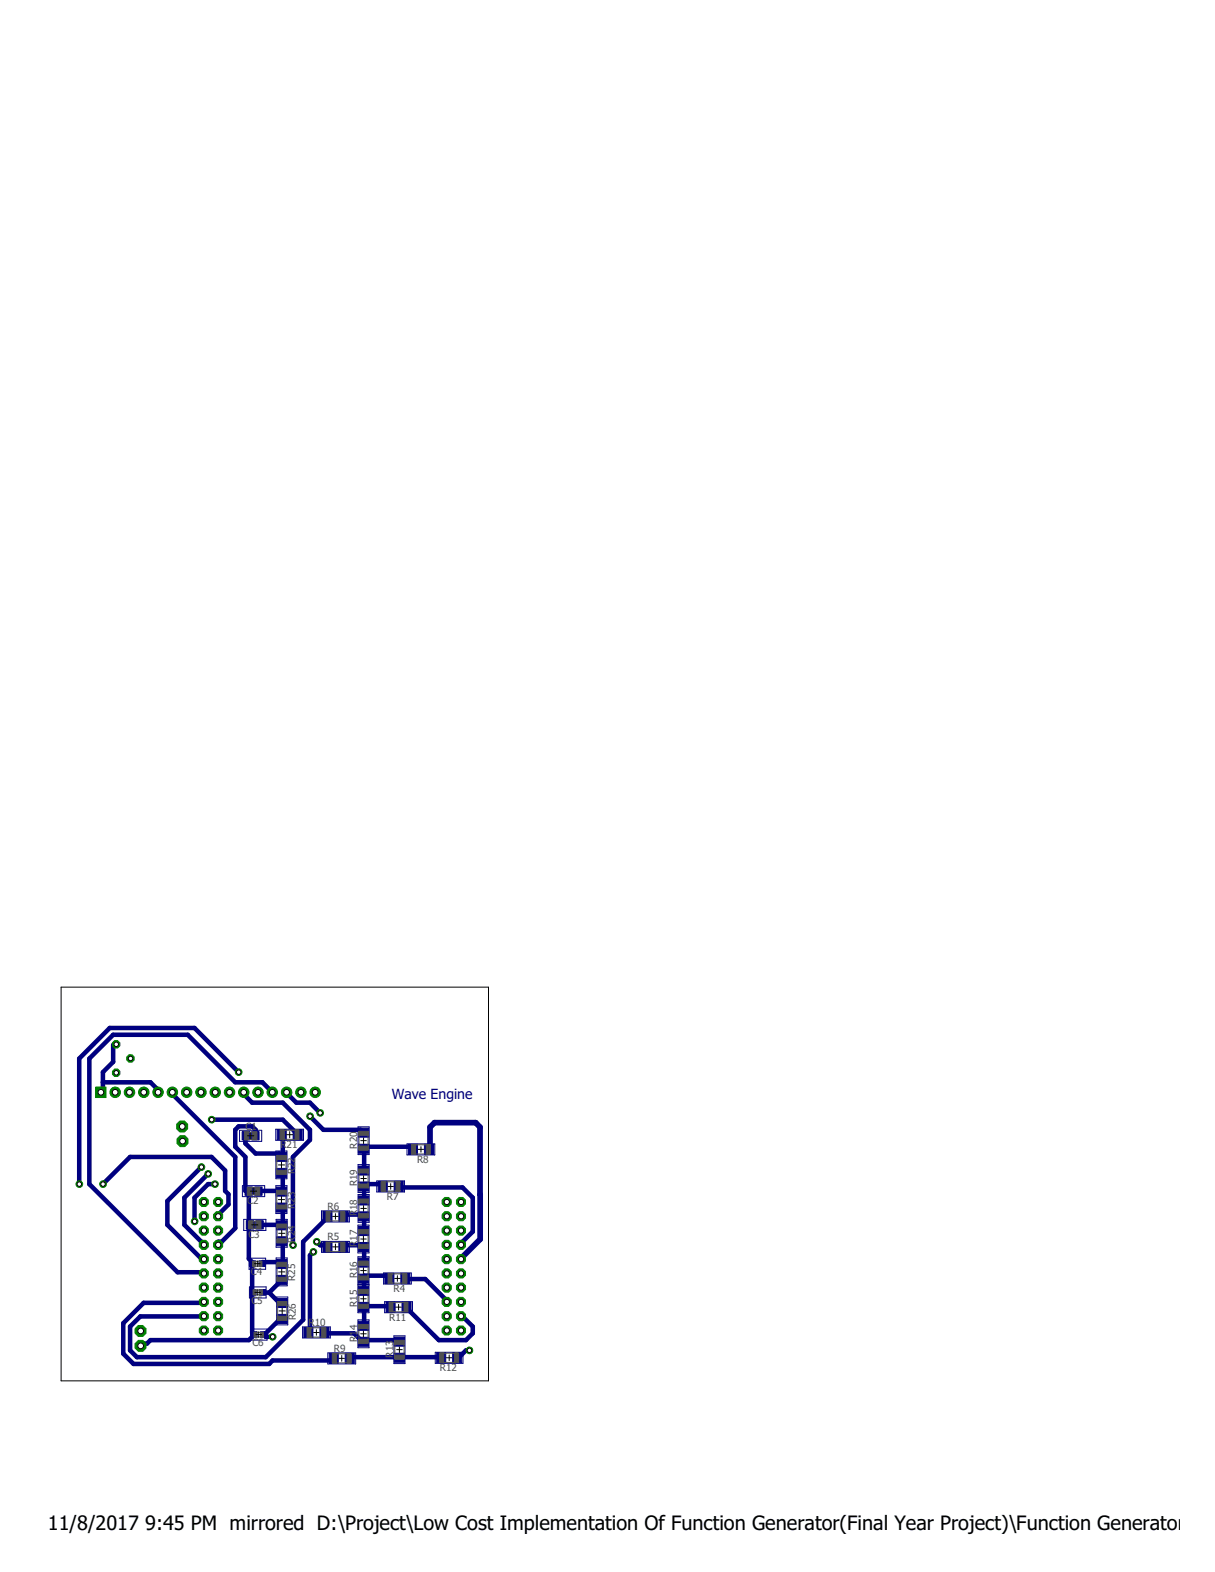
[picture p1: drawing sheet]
<svg xmlns="http://www.w3.org/2000/svg" width="216mm" height="279mm" viewBox="0 0 216 279" stroke-linecap="round" stroke-linejoin="round" font-family="sans-serif">
<g fill="#000080" stroke="#000080" stroke-width=".18">
<path d="M46 224.1h1.1v1h-1.1z"/>
<path d="M44.3 224.1h1.1v1h-1.1z"/>
<path d="M46.1 229.2h1.1v1h-1.1z"/>
<path d="M44.4 229.2h1.1v1h-1.1z"/>
<path d="M46.3 236.7h1.1v1h-1.1z"/>
<path d="M44.6 236.7h1.1v1h-1.1z"/>
<path d="M43 201.1h1.3v1.5h-1.3z"/>
<path d="M44.7 201.1h1.3v1.5h-1.3z"/>
<path d="M45.3 211h1.3v1.4h-1.3z"/>
<path d="M43.5 211h1.4v1.4h-1.4z"/>
<path d="M45.5 217h1.3v1.4h-1.3z"/>
<path d="M43.8 217h1.3v1.4h-1.3z"/>
<path d="M77.6 240.4h1.6v1.8h-1.6z"/>
<path d="M80.4 240.4h1.6v1.8h-1.6z"/>
<path d="M60.2 215.3h1.6v1.8h-1.6z"/>
<path d="M57.4 215.3h1.6v1.8h-1.6z"/>
<path d="M67.2 210h1.6v1.8h-1.6z"/>
<path d="M70 210h1.6v1.8h-1.6z"/>
<path d="M72.6 203.4h1.6v1.8h-1.6z"/>
<path d="M75.4 203.4h1.6v1.8h-1.6z"/>
<path d="M70.1 237.7h1.8v1.6h-1.8z"/>
<path d="M70.1 240.5h1.8v1.6h-1.8z"/>
<path d="M63.7 234.8h1.8v1.7h-1.8z"/>
<path d="M63.7 237.7h1.8v1.6h-1.8z"/>
<path d="M63.7 228.6h1.8v1.6h-1.8z"/>
<path d="M63.7 231.5h1.8v1.6h-1.8z"/>
<path d="M63.7 223.6h1.8v1.6h-1.8z"/>
<path d="M63.7 226.5h1.8v1.6h-1.8z"/>
<path d="M63.7 218h1.8v1.6h-1.8z"/>
<path d="M63.7 220.8h1.8v1.6h-1.8z"/>
<path d="M49.1 219.8h1.9v1.6h-1.9z"/>
<path d="M49.1 217h1.9v1.6h-1.9z"/>
<path d="M49.1 226.7h1.9v1.6h-1.9z"/>
<path d="M49.1 223.8h1.9v1.6h-1.9z"/>
<path d="M63.7 212.6h1.8v1.6h-1.8z"/>
<path d="M63.7 215.4h1.8v1.6h-1.8z"/>
<path d="M49.2 233.6h1.9v1.6h-1.9z"/>
<path d="M49.2 230.8h1.9v1.6h-1.9z"/>
<path d="M49.1 207.7h1.8v1.6h-1.8z"/>
<path d="M49.1 204.8h1.8v1.6h-1.8z"/>
<path d="M49.1 213.8h1.8v1.6h-1.8z"/>
<path d="M49.1 211h1.8v1.6h-1.8z"/>
<path d="M49.3 200.8h1.6v1.8h-1.6z"/>
<path d="M52.1 200.8h1.6v1.8h-1.6z"/>
<path d="M63.7 207.2h1.8v1.7h-1.8z"/>
<path d="M63.7 210.1h1.8v1.6h-1.8z"/>
<path d="M63.7 200.5h1.8v1.6h-1.8z"/>
<path d="M63.7 203.4h1.8v1.6h-1.8z"/>
<path d="M68.6 231.4h1.6v1.8h-1.6z"/>
<path d="M71.4 231.4h1.6v1.8h-1.6z"/>
<path d="M61.3 240.5h1.6v1.8h-1.6z"/>
<path d="M58.5 240.5h1.6v1.8h-1.6z"/>
<path d="M56.9 235.9h1.6v1.8h-1.6z"/>
<path d="M54 235.9h1.6v1.8h-1.6z"/>
<path d="M60.2 220.7h1.6v1.8h-1.6z"/>
<path d="M57.4 220.7h1.6v1.8h-1.6z"/>
<path d="M68.4 226.3h1.6v1.8h-1.6z"/>
<path d="M71.2 226.3h1.6v1.8h-1.6z"/>
</g>
<g fill="none" stroke="#000080" stroke-width=".8">
<path d="M18.3 192.4h8.4l1.2 1.2 .2 .5M20.6 185.6l-.5 .1v3l-1.8 1.9v3l-.4 .5M30.6 194.1l-.2 .1 11.4 11.4v12.7l-2.4 2.4h-.6v.6M37.6 199h12.6l2.7 2.7M42.4 190.6l-7.8-7.9h-15.1l-5.4 5.5v22.3M43.3 194.1l-.3 .1 1.8 1.8h5.4l4.9 4.8v1.8l-3.1 3v15.7M48.4 194.1l-1.8-1.7h-4.8l-8.4-8.5h-13.3l-4.2 4.3v22.3l15.7 15.6h4.2l.4 .2M50.9 194.1l1.8 1.9h2.4l1.8 1.8M55.1 198.4l2.4 2.4h6.6l.5 .5M18.3 210.5l4.8-4.9h14.5l2.4 2.4v3.7l.6 .6v1.8l-1.8 1.8v.3M35.8 207.4l-6.1 6.1v4.2l6.1 6 .4 .1M37 208.6l-4.2 4.3v4.8l3.4 3.6"/>
<path d="M38.2 210.5h-1.2l-2.4 2.4v4.2M45.4 201.9v-1.1l-.6-.6h-2.4l-.6 .6v3l1.8 1.8v6.1h.6v6h.2l-.2 .6v5.4l.6 .6 .1 .3-.1 12.4 .3 .2-.9 1h-17.5l-.6 .6h-.6l-.5 .4M50 208.5l.2 .1v3.1l-.2 .1-.4-.1h-3.7M50 214.6l.2 .1v3h-4.1M50.1 201.7l.1 .3v3l-.2 .6-.4-.6h-4.2l-1.8-1.8 .1-1.3M58.2 216.2l-.1 .3-4.2 4.2v13.9l-6.7 6.6h-22.9l-1.2-1.2v-4.2l1.8-1.8 11.3-.1M61 216.2l.1-.3h3l.5 .3 .1 .3v1.8l-.1 .5M68 210.9l-.3-.4h-3l-.1 .4 .1 .2-.1 2.3M70.8 210.9l.5 .2h10.9l1.8 1.8v6l-1.8 1.8-.3 .6M73.4 204.3l-.2-.5h-8.5l-.1 .4 .1 .2-.1 3.6M36.2 231.4l-.4 .2h-10.3l-3.6 3.6v5.4l1.8 1.8h24.1l.6-.6h10.9v-.4M45 229.7h-.2"/>
<path d="M46.7 229.7h1.1M47.8 229.7l1.8 1.9h.5M50.1 220.6l.1 .1v3.6l-.1 .3-.5-.3h-3v.3M50.1 227.5l-2.3 2.2M50.1 234.4l-.5 .2-2.4 2.4-.4 .2 .4 .4h1.2M55.7 222.5l-.6 .6v13.3l-.3 .4M56.3 220.7l.6 .6h1.2l.1 .3M57.7 236.8l.4 .2h4.8l1.2 1.2 .5 .3 .1-.3h6l.3 .3M61 221.6l.1-.3h3l.5 .3 .1 .3v2.4l-.1 .1M69.2 227.2l-.3-.5h-4.2l-.1 .6h.1v1.9l-.1 .2M69.4 232.3l-.5-.1h-4.2l-.1 .1 .1 .5v2.4l-.1 .4M72 227.2l.5 .1h3.1l3.6 3.6 .2 .5"/>
<path d="M72.2 232.3l.3 .5 5.5 5.4h4.8l1.2-1.2v-1.2l-1.8-1.8-.3-.1M78.4 241.3l-.4-.1h-6.7l-.3 .1-.3-.1h-8.4l-.2 .2M83.4 240h-.6l-1.2 1.2-.4 .1"/>
</g>
<path d="M76.2 204.3l.2-.2v-3.8l.8-.8h7.3l.8 .8v20l-3.4 3.5" fill="none" stroke="#000080" stroke-width="1"/>
<circle cx="32.4" cy="202.8" r="1.05" fill="#008000" stroke="#008000" stroke-width=".18"/>
<circle cx="32.4" cy="202.8" r=".51" fill="#fff" stroke="#000" stroke-width=".18"/>
<path d="M17 193.2h1.8v1.9h-1.8z" fill="#008000" stroke="#008000" stroke-width=".18"/>
<circle cx="17.9" cy="194.1" r=".51" fill="#fff" stroke="#000" stroke-width=".18"/>
<circle cx="20.5" cy="194.1" r=".93" fill="#008000" stroke="#008000" stroke-width=".18"/>
<circle cx="20.5" cy="194.1" r=".51" fill="#fff" stroke="#000" stroke-width=".18"/>
<circle cx="23" cy="194.1" r=".93" fill="#008000" stroke="#008000" stroke-width=".18"/>
<circle cx="23" cy="194.1" r=".51" fill="#fff" stroke="#000" stroke-width=".18"/>
<circle cx="25.5" cy="194.1" r=".93" fill="#008000" stroke="#008000" stroke-width=".18"/>
<circle cx="25.5" cy="194.1" r=".51" fill="#fff" stroke="#000" stroke-width=".18"/>
<circle cx="28.1" cy="194.1" r=".93" fill="#008000" stroke="#008000" stroke-width=".18"/>
<circle cx="28.1" cy="194.1" r=".51" fill="#fff" stroke="#000" stroke-width=".18"/>
<circle cx="30.6" cy="194.1" r=".93" fill="#008000" stroke="#008000" stroke-width=".18"/>
<circle cx="30.6" cy="194.1" r=".51" fill="#fff" stroke="#000" stroke-width=".18"/>
<circle cx="33.2" cy="194.1" r=".93" fill="#008000" stroke="#008000" stroke-width=".18"/>
<circle cx="33.2" cy="194.1" r=".51" fill="#fff" stroke="#000" stroke-width=".18"/>
<circle cx="35.7" cy="194.1" r=".93" fill="#008000" stroke="#008000" stroke-width=".18"/>
<circle cx="35.7" cy="194.1" r=".51" fill="#fff" stroke="#000" stroke-width=".18"/>
<circle cx="38.2" cy="194.1" r=".93" fill="#008000" stroke="#008000" stroke-width=".18"/>
<circle cx="38.2" cy="194.1" r=".51" fill="#fff" stroke="#000" stroke-width=".18"/>
<circle cx="40.8" cy="194.1" r=".93" fill="#008000" stroke="#008000" stroke-width=".18"/>
<circle cx="40.8" cy="194.1" r=".51" fill="#fff" stroke="#000" stroke-width=".18"/>
<circle cx="43.3" cy="194.1" r=".93" fill="#008000" stroke="#008000" stroke-width=".18"/>
<circle cx="43.3" cy="194.1" r=".51" fill="#fff" stroke="#000" stroke-width=".18"/>
<circle cx="45.8" cy="194.1" r=".93" fill="#008000" stroke="#008000" stroke-width=".18"/>
<circle cx="45.8" cy="194.1" r=".51" fill="#fff" stroke="#000" stroke-width=".18"/>
<circle cx="48.4" cy="194.1" r=".93" fill="#008000" stroke="#008000" stroke-width=".18"/>
<circle cx="48.4" cy="194.1" r=".51" fill="#fff" stroke="#000" stroke-width=".18"/>
<circle cx="50.9" cy="194.1" r=".93" fill="#008000" stroke="#008000" stroke-width=".18"/>
<circle cx="50.9" cy="194.1" r=".51" fill="#fff" stroke="#000" stroke-width=".18"/>
<circle cx="53.5" cy="194.1" r=".93" fill="#008000" stroke="#008000" stroke-width=".18"/>
<circle cx="53.5" cy="194.1" r=".51" fill="#fff" stroke="#000" stroke-width=".18"/>
<circle cx="56" cy="194.1" r=".93" fill="#008000" stroke="#008000" stroke-width=".18"/>
<circle cx="56" cy="194.1" r=".51" fill="#fff" stroke="#000" stroke-width=".18"/>
<circle cx="20.6" cy="190.7" r=".71" fill="#008000" stroke="#008000" stroke-width=".18"/>
<circle cx="20.7" cy="190.7" r=".4" fill="#fff" stroke="#000" stroke-width=".18"/>
<circle cx="20.6" cy="185.6" r=".71" fill="#008000" stroke="#008000" stroke-width=".18"/>
<circle cx="20.7" cy="185.6" r=".4" fill="#fff" stroke="#000" stroke-width=".18"/>
<circle cx="23.2" cy="188.1" r=".71" fill="#008000" stroke="#008000" stroke-width=".18"/>
<circle cx="23.2" cy="188.1" r=".4" fill="#fff" stroke="#000" stroke-width=".18"/>
<circle cx="36.2" cy="236.5" r=".87" fill="#008000" stroke="#008000" stroke-width=".18"/>
<circle cx="36.2" cy="236.5" r=".47" fill="#fff" stroke="#000" stroke-width=".18"/>
<circle cx="36.2" cy="233.9" r=".87" fill="#008000" stroke="#008000" stroke-width=".18"/>
<circle cx="36.2" cy="233.9" r=".47" fill="#fff" stroke="#000" stroke-width=".18"/>
<circle cx="36.2" cy="231.4" r=".87" fill="#008000" stroke="#008000" stroke-width=".18"/>
<circle cx="36.2" cy="231.4" r=".47" fill="#fff" stroke="#000" stroke-width=".18"/>
<circle cx="36.2" cy="228.9" r=".87" fill="#008000" stroke="#008000" stroke-width=".18"/>
<circle cx="36.2" cy="228.9" r=".47" fill="#fff" stroke="#000" stroke-width=".18"/>
<circle cx="36.2" cy="226.3" r=".87" fill="#008000" stroke="#008000" stroke-width=".18"/>
<circle cx="36.2" cy="226.3" r=".47" fill="#fff" stroke="#000" stroke-width=".18"/>
<circle cx="36.2" cy="223.8" r=".87" fill="#008000" stroke="#008000" stroke-width=".18"/>
<circle cx="36.2" cy="223.8" r=".47" fill="#fff" stroke="#000" stroke-width=".18"/>
<circle cx="36.2" cy="221.3" r=".87" fill="#008000" stroke="#008000" stroke-width=".18"/>
<circle cx="36.2" cy="221.3" r=".47" fill="#fff" stroke="#000" stroke-width=".18"/>
<circle cx="36.2" cy="218.7" r=".87" fill="#008000" stroke="#008000" stroke-width=".18"/>
<circle cx="36.2" cy="218.7" r=".47" fill="#fff" stroke="#000" stroke-width=".18"/>
<circle cx="36.2" cy="216.2" r=".87" fill="#008000" stroke="#008000" stroke-width=".18"/>
<circle cx="36.2" cy="216.2" r=".47" fill="#fff" stroke="#000" stroke-width=".18"/>
<circle cx="36.2" cy="213.6" r=".87" fill="#008000" stroke="#008000" stroke-width=".18"/>
<circle cx="36.2" cy="213.6" r=".47" fill="#fff" stroke="#000" stroke-width=".18"/>
<circle cx="81.9" cy="236.5" r=".87" fill="#008000" stroke="#008000" stroke-width=".18"/>
<circle cx="81.9" cy="236.5" r=".47" fill="#fff" stroke="#000" stroke-width=".18"/>
<circle cx="81.9" cy="233.9" r=".87" fill="#008000" stroke="#008000" stroke-width=".18"/>
<circle cx="81.9" cy="233.9" r=".47" fill="#fff" stroke="#000" stroke-width=".18"/>
<circle cx="81.9" cy="231.4" r=".87" fill="#008000" stroke="#008000" stroke-width=".18"/>
<circle cx="81.9" cy="231.4" r=".47" fill="#fff" stroke="#000" stroke-width=".18"/>
<circle cx="81.9" cy="228.9" r=".87" fill="#008000" stroke="#008000" stroke-width=".18"/>
<circle cx="81.9" cy="228.9" r=".47" fill="#fff" stroke="#000" stroke-width=".18"/>
<circle cx="81.9" cy="226.3" r=".87" fill="#008000" stroke="#008000" stroke-width=".18"/>
<circle cx="81.9" cy="226.3" r=".47" fill="#fff" stroke="#000" stroke-width=".18"/>
<circle cx="81.9" cy="223.8" r=".87" fill="#008000" stroke="#008000" stroke-width=".18"/>
<circle cx="81.9" cy="223.8" r=".47" fill="#fff" stroke="#000" stroke-width=".18"/>
<circle cx="81.9" cy="221.3" r=".87" fill="#008000" stroke="#008000" stroke-width=".18"/>
<circle cx="81.9" cy="221.3" r=".47" fill="#fff" stroke="#000" stroke-width=".18"/>
<circle cx="81.9" cy="218.7" r=".87" fill="#008000" stroke="#008000" stroke-width=".18"/>
<circle cx="81.9" cy="218.7" r=".47" fill="#fff" stroke="#000" stroke-width=".18"/>
<circle cx="81.9" cy="216.2" r=".87" fill="#008000" stroke="#008000" stroke-width=".18"/>
<circle cx="81.9" cy="216.2" r=".47" fill="#fff" stroke="#000" stroke-width=".18"/>
<circle cx="81.9" cy="213.6" r=".87" fill="#008000" stroke="#008000" stroke-width=".18"/>
<circle cx="81.9" cy="213.6" r=".47" fill="#fff" stroke="#000" stroke-width=".18"/>
<circle cx="79.4" cy="236.5" r=".87" fill="#008000" stroke="#008000" stroke-width=".18"/>
<circle cx="79.4" cy="236.5" r=".47" fill="#fff" stroke="#000" stroke-width=".18"/>
<circle cx="79.4" cy="233.9" r=".87" fill="#008000" stroke="#008000" stroke-width=".18"/>
<circle cx="79.4" cy="233.9" r=".47" fill="#fff" stroke="#000" stroke-width=".18"/>
<circle cx="79.4" cy="231.4" r=".87" fill="#008000" stroke="#008000" stroke-width=".18"/>
<circle cx="79.4" cy="231.4" r=".47" fill="#fff" stroke="#000" stroke-width=".18"/>
<circle cx="79.4" cy="228.9" r=".87" fill="#008000" stroke="#008000" stroke-width=".18"/>
<circle cx="79.4" cy="228.9" r=".47" fill="#fff" stroke="#000" stroke-width=".18"/>
<circle cx="79.4" cy="226.3" r=".87" fill="#008000" stroke="#008000" stroke-width=".18"/>
<circle cx="79.4" cy="226.3" r=".47" fill="#fff" stroke="#000" stroke-width=".18"/>
<circle cx="79.4" cy="223.8" r=".87" fill="#008000" stroke="#008000" stroke-width=".18"/>
<circle cx="79.4" cy="223.8" r=".47" fill="#fff" stroke="#000" stroke-width=".18"/>
<circle cx="79.4" cy="221.3" r=".87" fill="#008000" stroke="#008000" stroke-width=".18"/>
<circle cx="79.4" cy="221.3" r=".47" fill="#fff" stroke="#000" stroke-width=".18"/>
<circle cx="79.4" cy="218.7" r=".87" fill="#008000" stroke="#008000" stroke-width=".18"/>
<circle cx="79.4" cy="218.7" r=".47" fill="#fff" stroke="#000" stroke-width=".18"/>
<circle cx="79.4" cy="216.2" r=".87" fill="#008000" stroke="#008000" stroke-width=".18"/>
<circle cx="79.4" cy="216.2" r=".47" fill="#fff" stroke="#000" stroke-width=".18"/>
<circle cx="79.4" cy="213.6" r=".87" fill="#008000" stroke="#008000" stroke-width=".18"/>
<circle cx="79.4" cy="213.6" r=".47" fill="#fff" stroke="#000" stroke-width=".18"/>
<circle cx="38.8" cy="236.5" r=".87" fill="#008000" stroke="#008000" stroke-width=".18"/>
<circle cx="38.8" cy="236.5" r=".47" fill="#fff" stroke="#000" stroke-width=".18"/>
<circle cx="38.8" cy="233.9" r=".87" fill="#008000" stroke="#008000" stroke-width=".18"/>
<circle cx="38.8" cy="233.9" r=".47" fill="#fff" stroke="#000" stroke-width=".18"/>
<circle cx="38.8" cy="231.4" r=".87" fill="#008000" stroke="#008000" stroke-width=".18"/>
<circle cx="38.8" cy="231.4" r=".47" fill="#fff" stroke="#000" stroke-width=".18"/>
<circle cx="38.8" cy="228.9" r=".87" fill="#008000" stroke="#008000" stroke-width=".18"/>
<circle cx="38.8" cy="228.9" r=".47" fill="#fff" stroke="#000" stroke-width=".18"/>
<circle cx="38.8" cy="226.3" r=".87" fill="#008000" stroke="#008000" stroke-width=".18"/>
<circle cx="38.8" cy="226.3" r=".47" fill="#fff" stroke="#000" stroke-width=".18"/>
<circle cx="38.8" cy="223.8" r=".87" fill="#008000" stroke="#008000" stroke-width=".18"/>
<circle cx="38.8" cy="223.8" r=".47" fill="#fff" stroke="#000" stroke-width=".18"/>
<circle cx="38.8" cy="221.3" r=".87" fill="#008000" stroke="#008000" stroke-width=".18"/>
<circle cx="38.8" cy="221.3" r=".47" fill="#fff" stroke="#000" stroke-width=".18"/>
<circle cx="38.8" cy="218.7" r=".87" fill="#008000" stroke="#008000" stroke-width=".18"/>
<circle cx="38.8" cy="218.7" r=".47" fill="#fff" stroke="#000" stroke-width=".18"/>
<circle cx="38.8" cy="216.2" r=".87" fill="#008000" stroke="#008000" stroke-width=".18"/>
<circle cx="38.8" cy="216.2" r=".47" fill="#fff" stroke="#000" stroke-width=".18"/>
<circle cx="38.8" cy="213.6" r=".87" fill="#008000" stroke="#008000" stroke-width=".18"/>
<circle cx="38.8" cy="213.6" r=".47" fill="#fff" stroke="#000" stroke-width=".18"/>
<circle cx="25" cy="236.6" r="1.05" fill="#008000" stroke="#008000" stroke-width=".18"/>
<circle cx="25" cy="236.6" r=".51" fill="#fff" stroke="#000" stroke-width=".18"/>
<circle cx="32.4" cy="200.2" r="1.05" fill="#008000" stroke="#008000" stroke-width=".18"/>
<circle cx="32.4" cy="200.2" r=".51" fill="#fff" stroke="#000" stroke-width=".18"/>
<circle cx="25" cy="239.2" r="1.05" fill="#008000" stroke="#008000" stroke-width=".18"/>
<circle cx="25" cy="239.2" r=".51" fill="#fff" stroke="#000" stroke-width=".18"/>
<circle cx="55.7" cy="222.5" r=".59" fill="#008000" stroke="#008000" stroke-width=".18"/>
<circle cx="55.7" cy="222.5" r=".4" fill="#fff" stroke="#000" stroke-width=".18"/>
<circle cx="38.2" cy="210.5" r=".59" fill="#008000" stroke="#008000" stroke-width=".18"/>
<circle cx="38.2" cy="210.5" r=".4" fill="#fff" stroke="#000" stroke-width=".18"/>
<circle cx="34.6" cy="217.1" r=".59" fill="#008000" stroke="#008000" stroke-width=".18"/>
<circle cx="34.6" cy="217.1" r=".4" fill="#fff" stroke="#000" stroke-width=".18"/>
<circle cx="56.3" cy="220.7" r=".59" fill="#008000" stroke="#008000" stroke-width=".18"/>
<circle cx="56.3" cy="220.7" r=".4" fill="#fff" stroke="#000" stroke-width=".18"/>
<circle cx="37" cy="208.6" r=".59" fill="#008000" stroke="#008000" stroke-width=".18"/>
<circle cx="37" cy="208.6" r=".4" fill="#fff" stroke="#000" stroke-width=".18"/>
<circle cx="48.5" cy="237.6" r=".59" fill="#008000" stroke="#008000" stroke-width=".18"/>
<circle cx="48.5" cy="237.6" r=".4" fill="#fff" stroke="#000" stroke-width=".18"/>
<circle cx="18.3" cy="210.5" r=".59" fill="#008000" stroke="#008000" stroke-width=".18"/>
<circle cx="18.3" cy="210.5" r=".4" fill="#fff" stroke="#000" stroke-width=".18"/>
<circle cx="14.1" cy="210.5" r=".59" fill="#008000" stroke="#008000" stroke-width=".18"/>
<circle cx="14.1" cy="210.5" r=".4" fill="#fff" stroke="#000" stroke-width=".18"/>
<circle cx="42.4" cy="190.6" r=".59" fill="#008000" stroke="#008000" stroke-width=".18"/>
<circle cx="42.4" cy="190.6" r=".4" fill="#fff" stroke="#000" stroke-width=".18"/>
<circle cx="35.8" cy="207.4" r=".59" fill="#008000" stroke="#008000" stroke-width=".18"/>
<circle cx="35.8" cy="207.4" r=".4" fill="#fff" stroke="#000" stroke-width=".18"/>
<circle cx="56.9" cy="197.8" r=".59" fill="#008000" stroke="#008000" stroke-width=".18"/>
<circle cx="56.9" cy="197.8" r=".4" fill="#fff" stroke="#000" stroke-width=".18"/>
<circle cx="55.1" cy="198.4" r=".59" fill="#008000" stroke="#008000" stroke-width=".18"/>
<circle cx="55.1" cy="198.4" r=".4" fill="#fff" stroke="#000" stroke-width=".18"/>
<circle cx="37.6" cy="199" r=".59" fill="#008000" stroke="#008000" stroke-width=".18"/>
<circle cx="37.6" cy="199" r=".4" fill="#fff" stroke="#000" stroke-width=".18"/>
<circle cx="83.4" cy="240" r=".59" fill="#008000" stroke="#008000" stroke-width=".18"/>
<circle cx="83.4" cy="240" r=".4" fill="#fff" stroke="#000" stroke-width=".18"/>
<circle cx="52.1" cy="221.3" r=".59" fill="#008000" stroke="#008000" stroke-width=".18"/>
<circle cx="52.1" cy="221.3" r=".4" fill="#fff" stroke="#000" stroke-width=".18"/>
<g fill="none" stroke="#000080" stroke-width=".18">
<path d="M42.6 200.9h3.9v2h-3.9zM43.1 210.7h3.9v2h-3.9zM43.3 216.7h3.9v2h-3.9zM49 200.7h4.9v2h-4.9zM49 210.7h2v5h-2zM49 204.6h2v4.9h-2zM49.1 216.7h1.9v5h-1.9zM57.1 215.2h5v2h-5zM63.6 217.7h2v5h-2zM63.6 200.3h2v4.9h-2zM63.6 207h2v4.9h-2zM63.6 212.3h2v5h-2z"/>
<path d="M67 209.9h4.9v2h-4.9zM72.3 203.3h5v2h-5zM44.3 223.6h2.9v2h-2.9zM44.3 228.7h3v2h-3zM44.5 236.2h3v2h-3zM49.1 223.6h1.9v4.9h-1.9zM49.2 230.5h1.9v5h-1.9zM53.8 235.8h4.9v2h-4.9zM57.1 220.6h5v2h-5zM63.6 223.4h2v4.9h-2zM63.6 228.4h2v4.9h-2zM63.6 234.6h2v4.9h-2z"/>
<path d="M68.2 226.3h4.9v1.9h-4.9zM68.3 231.4h5v1.9h-5zM70 237.4h2v5h-2zM58.3 240.5h4.9v1.9h-4.9zM77.3 240.3h5v2h-5z"/>
</g>
<g fill="none" stroke="#505050" stroke-width=".18">
<path d="M44.2 201.2h.7M44.2 202.5h.7M44.7 212.4h.7M44.7 211.1h.7M44.9 218.4h.8M44.9 217h.7M49.2 206.1v1.9M49.2 212.2v2M49.2 218.2v2M50.5 200.9h1.9M50.5 202.5h1.9M50.8 206.1v1.9"/>
<path d="M50.8 212.2v2M50.9 218.2v2M58.6 217h2M58.6 215.4h2M63.8 219.3v1.9M63.8 201.8v1.9M63.8 208.5v1.9M63.8 213.8v2M65.4 201.8v1.9M65.4 208.5v1.9M65.4 213.8v2M65.4 219.3v1.9"/>
<path d="M68.5 210.1h1.9M68.5 211.7h1.9M73.9 203.5h1.9M73.9 205.1h1.9M45.4 225h.7M45.4 224.2h.7M45.4 230.1h.8M45.4 229.3h.8M45.6 237.6h.7M45.6 236.8h.7M49.2 225.1v1.9M49.3 232v2"/>
<path d="M50.9 225.1v1.9M51 232v2M55.3 237.6h1.9M55.3 236h1.9M58.6 222.4h2M58.6 220.8h2M63.8 224.9v1.9M63.8 229.9v1.9M63.8 236.1v1.9M65.4 224.9v1.9M65.4 229.9v1.9M65.4 236.1v1.9"/>
<path d="M69.7 226.4h1.9M69.7 228h1.9M69.9 231.5h1.9M69.9 233.2h1.9M70.2 238.9v2M71.8 238.9v2M59.8 242.2h1.9M59.8 240.6h1.9M78.9 240.5h1.9M78.9 242.1h1.9"/>
</g>
<g fill="#505050" stroke="#505050" stroke-width=".18">
<path d="M46.1 224.2h.5v.9h-.5z"/>
<path d="M44.9 224.2h.5v.9h-.5z"/>
<path d="M46.1 229.2h.6v1h-.6z"/>
<path d="M45 229.2h.5v1h-.5z"/>
<path d="M46.3 236.7h.5v1h-.5z"/>
<path d="M45.1 236.7h.6v1h-.6z"/>
<path d="M43.4 201.1h.8v1.5h-.8z"/>
<path d="M44.9 201.1h.8v1.5h-.8z"/>
<path d="M45.4 211h.7v1.4h-.7z"/>
<path d="M43.9 211h.8v1.4h-.8z"/>
<path d="M45.6 217h.8v1.4h-.8z"/>
<path d="M44.2 217h.7v1.4h-.7z"/>
<path d="M80.8 240.5h.7v1.7h-.7z"/>
<path d="M78.1 240.5h.7v1.7h-.7z"/>
<path d="M57.9 215.3h.8v1.8h-.8z"/>
<path d="M60.6 215.3h.7v1.8h-.7z"/>
<path d="M70.4 210h.7v1.8h-.7z"/>
<path d="M67.7 210h.8v1.8h-.8z"/>
<path d="M75.8 203.4h.7v1.7h-.7z"/>
<path d="M73.1 203.4h.7v1.7h-.7z"/>
<path d="M70.1 240.9h1.7v.7h-1.7z"/>
<path d="M70.1 238.2h1.7v.7h-1.7z"/>
<path d="M63.7 238h1.7v.8h-1.7z"/>
<path d="M63.7 235.4h1.7v.7h-1.7z"/>
<path d="M63.7 231.8h1.7v.7h-1.7z"/>
<path d="M63.7 229.2h1.7v.7h-1.7z"/>
<path d="M63.7 226.8h1.7v.7h-1.7z"/>
<path d="M63.7 224.2h1.7v.7h-1.7z"/>
<path d="M63.7 221.2h1.7v.7h-1.7z"/>
<path d="M63.7 218.5h1.7v.8h-1.7z"/>
<path d="M49.2 217.5h1.7v.7h-1.7z"/>
<path d="M49.2 220.2h1.7v.7h-1.7z"/>
<path d="M49.2 224.4h1.7v.7h-1.7z"/>
<path d="M49.2 227h1.7v.7h-1.7z"/>
<path d="M63.7 215.7h1.8v.8h-1.8z"/>
<path d="M63.7 213.1h1.8v.7h-1.8z"/>
<path d="M49.3 231.3h1.7v.8h-1.7z"/>
<path d="M49.3 234h1.7v.7h-1.7z"/>
<path d="M49.1 205.4h1.8v.7h-1.8z"/>
<path d="M49.1 208h1.8v.7h-1.8z"/>
<path d="M49.1 211.5h1.8v.8h-1.8z"/>
<path d="M49.1 214.2h1.8v.7h-1.8z"/>
<path d="M52.4 200.8h.7v1.7h-.7z"/>
<path d="M49.8 200.8h.7v1.7h-.7z"/>
<path d="M63.7 210.4h1.8v.7h-1.8z"/>
<path d="M63.7 207.8h1.8v.7h-1.8z"/>
<path d="M63.7 203.7h1.8v.7h-1.8z"/>
<path d="M63.7 201.1h1.8v.7h-1.8z"/>
<path d="M71.8 231.5h.7v1.7h-.7z"/>
<path d="M69.1 231.5h.7v1.7h-.7z"/>
<path d="M59.1 240.6h.7v1.7h-.7z"/>
<path d="M61.7 240.6h.7v1.7h-.7z"/>
<path d="M54.5 236h.8v1.7h-.8z"/>
<path d="M57.2 236h.7v1.7h-.7z"/>
<path d="M57.9 220.7h.8v1.8h-.8z"/>
<path d="M60.6 220.7h.7v1.8h-.7z"/>
<path d="M71.6 226.4h.7v1.7h-.7z"/>
<path d="M68.9 226.4h.8v1.7h-.8z"/>
</g>
<g fill="none" stroke="#000" stroke-width=".18">
<path d="M10.9 175.5h75.9v69.9h-75.9zM44 201.9h1.1M44.5 211.7h1.1M44.5 201.3v1.1M44.7 217.7h1.1M45.1 211.2v1.1M45.3 217.1v1.1M49.5 207.1h1.1M49.5 213.2h1.1M49.5 219.2h1.1M50 206.5v1.1M50 212.7v1.1"/>
<path d="M50.1 218.7v1.1M50.9 201.7h1.1M51.5 201.1v1.1M59.1 216.2h1M59.6 215.7v1M64.1 214.8h1M64.1 209.5h1M64.1 202.7h1M64.6 219.7v1M64.6 202.2v1M64.6 209v1M64.6 214.3v1"/>
<path d="M68.9 210.9h1M69.4 210.4v1M74.3 204.3h1M74.8 203.8v1M45.2 224.6h1M45.3 229.7h1M45.5 237.2h1M45.7 224.1v1M45.8 229.2v1M46 236.7v1M49.5 226.1h1.1M49.6 233h1.1"/>
<path d="M50.1 225.5v1.1M50.1 232.5v1.1M55.7 236.8h1M56.2 236.3v1M59.1 221.6h1M59.6 221.1v1M64.1 237.1h1M64.1 230.8h1M64.1 225.8h1M64.1 220.2h1M64.6 225.3v1M64.6 230.4v1"/>
<path d="M64.6 236.6v1M70.1 227.2h1M70.3 232.3h1M70.5 239.9h1M70.6 226.7v1M70.8 231.8v1M71 239.4v1M60.2 241.4h1M60.7 240.9v1M79.3 241.3h1M79.8 240.8v1"/>
</g>
<g font-size="3.5">
<text x="8.5" y="272">11/8/2017</text>
<text x="25.8" y="272">9:45 PM mirrored D:\Project\Low Cost Implementation Of Function Generator(Final Year Project)\Function Generator\Eag</text>
</g>
<text font-size="2.5" fill="#000080" x="69.6" y="195.3">Wave Engine</text>
<g font-size="1.8" fill="#505050">
<text x="43.6" y="200.9">C1</text>
<text x="49.8" y="204.1">R21</text>
<text x="52.4" y="208.7" transform="rotate(-90 52.4 208.7)">R22</text>
<text x="63.5" y="204.1" transform="rotate(-90 63.5 204.1)">R20</text>
<text x="74.1" y="206.7">R8</text>
<text x="43.9" y="214">C2</text>
<text x="52.4" y="214.9" transform="rotate(-90 52.4 214.9)">R23</text>
<text x="58.2" y="215.1">R6</text>
<text x="63.5" y="210.9" transform="rotate(-90 63.5 210.9)">R19</text>
<text x="68.7" y="213.3">R7</text>
<text x="44.1" y="220">C3</text>
<text x="52.5" y="220.9" transform="rotate(-90 52.5 220.9)">R24</text>
<text x="58.2" y="220.5">R5</text>
<text x="63.4" y="221.6" transform="rotate(-90 63.4 221.6)">R17</text>
<text x="63.5" y="216.2" transform="rotate(-90 63.5 216.2)">R18</text>
<text x="44.6" y="226.6">C4</text>
<text x="52.5" y="227.7" transform="rotate(-90 52.5 227.7)">R25</text>
<text x="63.4" y="227.2" transform="rotate(-90 63.4 227.2)">R16</text>
<text x="44.7" y="231.7">C5</text>
<text x="63.4" y="232.2" transform="rotate(-90 63.4 232.2)">R15</text>
<text x="69.9" y="229.6">R4</text>
<text x="44.8" y="239.2">C6</text>
<text x="52.6" y="234.7" transform="rotate(-90 52.6 234.7)">R26</text>
<text x="54.8" y="235.7">R10</text>
<text x="63.4" y="238.5" transform="rotate(-90 63.4 238.5)">R14</text>
<text x="69.2" y="234.7">R11</text>
<text x="59.3" y="240.3">R9</text>
<text x="69.8" y="241.3" transform="rotate(-90 69.8 241.3)">R13</text>
<text x="78.2" y="243.7">R12</text>
</g>
</svg>
